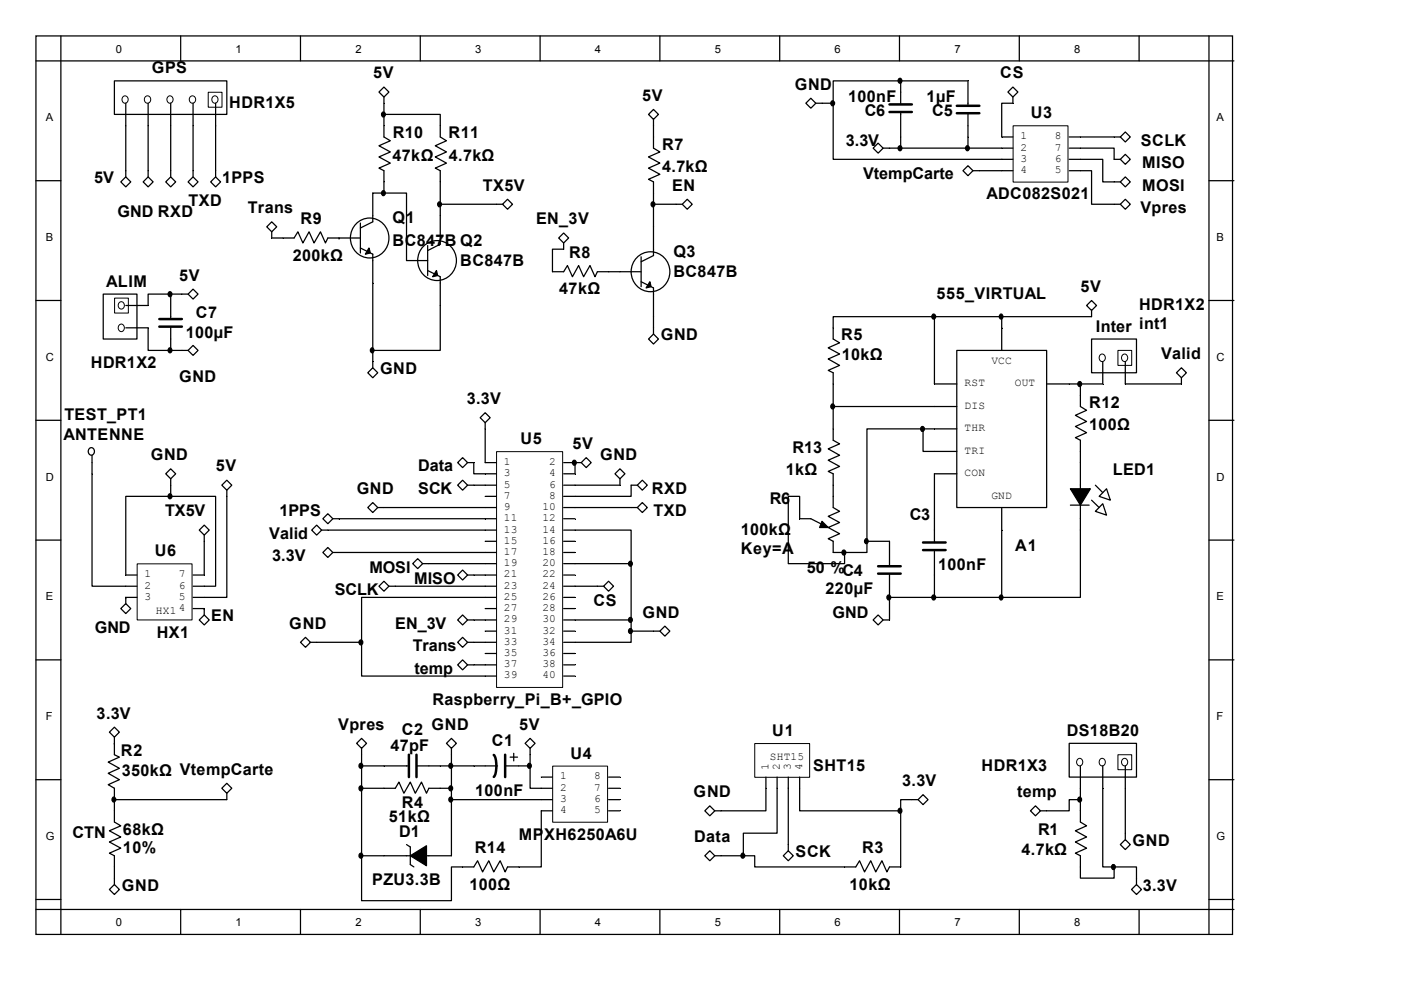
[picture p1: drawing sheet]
<svg xmlns="http://www.w3.org/2000/svg" width="297mm" height="210mm" viewBox="0 0 297 210" stroke-linecap="round" stroke-linejoin="round" font-family="sans-serif">
<g fill="none" stroke="#000" stroke-width=".26">
<path d="M7.6 7.6h253.7v190.5h-253.7zM7.6 12.9h254M12.9 7.6v190.5M24.3 17.1h23.8v7.2h-23.8zM38.3 7.6v5.3M63.7 7.6v5.3M80.3 19.5l1.1-1 1.1 1-1.1 1.1zM89.1 7.6v5.3M114.5 7.6v5.3M139.9 7.6v5.3M165.3 7.6v5.3M190.6 16.7a.47 .47 0 0 1 .6 .4 .47 .47 0 0 1-.6 .5 .61 .61 0 0 1 0-.9z"/>
<path d="M190.7 7.6v5.3M191 17.1h.1M191 17.1h-14.3v4.8M191 17.1h14.2v5.3M191 17.1v5M213.7 19.5l1.1-1 1 1-1 1.1zM216.1 7.6v5.3M241.5 7.6v5.3M256.3 7.6v190.5M7.6 38.3h5.3M25.6 38.6l1.1-1.1 1 1.1-1 1zM26.7 21.9v15.6"/>
<path d="M30.3 38.6l1.1-1.1 1.1 1.1-1.1 1zM31.4 21.9v15.6M35.1 38.6l1.1-1.1 1.1 1.1-1.1 1zM36.2 21.9v15.6M39.9 38.6l1-1.1 1.1 1.1-1.1 1zM40.9 21.9v15.6M44.7 38.6l1-1.1 1.1 1.1-1.1 1zM45.7 21.9v15.6M81.1 23.8a.48 .48 0 0 1 .6 .5 .48 .48 0 0 1-.6 .4 .65 .65 0 0 1 0-.9zM81.4 20.6v8.4l1.4 .8-2.5 1.1 2.5 1.3-2.5 1.1 2.5 1.3-2.5 1 1.1 .6v4.7M81.4 24.3h11.9v4.7l1.4 .8-2.4 1.1 2.4 1.3-2.4 1.1 2.4 1.3-2.4 1 1 .6v15.6l-2.6 1.3M137.5 24.3l1.1-1.1 1 1.1-1 1z"/>
<path d="M138.6 25.3v6.1l1.3 .8-2.4 1.1 2.4 1.3-2.4 1 2.4 1.4-2.4 1 1.1 .6v15.6l-2.7 1.3M171.9 20.8l1.1 1.1-1.1 1-1-1zM173 21.9h3.7M176.3 21.4a.48 .48 0 0 1 .7 .5 .48 .48 0 0 1-.7 .5 .65 .65 0 0 1 0-1zM176.7 21.9v11.9h38.1M186.2 30.4l1 1-1 1.1-1.1-1.1zM187.2 31.4h27.6M190.6 31a.48 .48 0 0 1 .6 .4 .48 .48 0 0 1-.6 .5 .62 .62 0 0 1 0-.9zM191 23.7v7.7M204.9 31a.48 .48 0 0 1 .6 .4 .48 .48 0 0 1-.6 .5 .65 .65 0 0 1 0-.9zM205.2 35.1l1.1 1.1-1.1 1.1-1-1.1zM205.2 24v7.4"/>
<path d="M206.3 36.2h8.5M214.8 20.6v1.3h-2.4v7.1h2.4M226.7 36.2h4.7v7.1h6.1M226.7 33.8h7.1v4.8h3.7M226.7 31.4h9.5v2.4h1.3M226.7 29h10.8M237.5 38.6l1.1-1.1 1 1.1-1 1zM237.5 33.8l1.1-1.1 1 1.1-1 1zM237.5 29l1.1-1 1 1-1 1.1zM256.3 38.3h5.3M56.6 48.1l1-1.1 1.1 1.1-1.1 1zM57.6 49.1v1.4h4.8l.8-1.4 1 2.4 1.3-2.4 1.1 2.4 1.3-2.4 1.1 2.4 .5-1h6.9"/>
<path d="M71.9 50.5h.1M75.7 47.2a4.2 4.2 0 0 1 6.4 1.6 4.2 4.2 0 0 1-3 5.8 4.2 4.2 0 0 1-4.5-2.4 4.2 4.2 0 0 1 1.1-5zM76.4 47.3v6.3M76.4 52.6l2.6 1.3v24.1M78.2 52.6l.3 1-1 .3zM81.1 40.5a.48 .48 0 0 1 .6 .5 .48 .48 0 0 1-.6 .4 .65 .65 0 0 1 0-.9zM81.4 40.9h4.8v14.3h4.5M81.4 40.9h-2.4v6.1l-2.6 1.3M90 52a4.2 4.2 0 0 1 5.7 .4 4.2 4.2 0 0 1 0 5.7 4.2 4.2 0 0 1-5.7 .4 4.3 4.3 0 0 1 0-6.5zM90.7 57.4l2.6 1.3v15.6h-14.3M90.7 52.1v6.3M92.5 57.4l.3 1-1.1 .3z"/>
<path d="M93 42.9a.48 .48 0 0 1 .6 .4 .48 .48 0 0 1-.6 .5 .65 .65 0 0 1 0-.9zM93.3 43.3h13.2M106.5 43.3l1.1-1.1 1.1 1.1-1.1 1.1zM118.4 50.5l1.1-1.1 1.1 1.1-1.1 1zM119.5 51.5v1.3h-2.4v4.8h2.4l.8-1.3 1.1 2.4 1.3-2.4 1 2.4 1.4-2.4 1 2.4 .6-1.1h9.2M135.3 54.4a4.2 4.2 0 0 1 5.6 .4 4.2 4.2 0 0 1 0 5.6 4.2 4.2 0 0 1-5.6 .5 4.3 4.3 0 0 1 0-6.5zM135.9 54.4v6.4M135.9 59.7l2.7 1.3v9.8M137.8 59.7l.2 1.1-1 .2zM138.2 42.9a.48 .48 0 0 1 .7 .4 .48 .48 0 0 1-.7 .5 .65 .65 0 0 1 0-.9zM138.6 43.3h6M145.7 42.2l1.1 1.1-1.1 1.1-1.1-1.1z"/>
<path d="M237.5 43.3l1.1-1.1 1 1.1-1 1.1zM7.6 63.7h5.3M21.9 62.4h7.1v9.5h-7.1zM26.7 69.5h4.7v4.8h4.8M35.8 73.8a.47 .47 0 0 1 .6 .5 .47 .47 0 0 1-.6 .4 .64 .64 0 0 1 0-.9zM35.8 61.9a.48 .48 0 0 1 .6 .5 .48 .48 0 0 1-.6 .4 .65 .65 0 0 1 0-.9zM36.2 62.4h-4.8v2.4h-4.7M36.2 74.3h.1M36.2 62.4h.1M36.2 62.4v5.2M36.2 69.3v5M36.2 62.4h3.7"/>
<path d="M36.2 74.3h3.7M40.9 61.3l1.1 1.1-1.1 1-1-1zM40.9 73.2l1.1 1.1-1.1 1.1-1-1.1zM78 79l1-1 1.1 1-1.1 1.1zM78.7 73.8a.47 .47 0 0 1 .6 .5 .47 .47 0 0 1-.6 .4 .64 .64 0 0 1 0-.9zM137.5 71.9l1.1-1.1 1 1.1-1 1zM197.8 66.7a.48 .48 0 0 1 .6 .4 .48 .48 0 0 1-.6 .5 .65 .65 0 0 1 0-.9zM198.1 67.1h-21.4v4.8l1.3 .8-2.4 1 2.4 1.4-2.4 1 2.4 1.4-2.4 1 1.1 .5v14.3l1.3 .8-2.4 1.1 2.4 1.3-2.4 1.1 2.4 1.3-2.4 1 1.1 .6v7.1l1.3 .8-2.4 1.1 2.4 1.3-2.4 1 2.4 1.4-2.4 1 1.1 .6v2.3h2.4M198.1 67.1v14.3h4.8M202.9 74.3h19v33.3h-19zM212.1 66.7a.47 .47 0 0 1 .5 .4 .47 .47 0 0 1-.5 .5 .65 .65 0 0 1 0-.9zM212.4 67.1v7.2"/>
<path d="M230.4 64.8l1-1.1 1.1 1.1-1.1 1zM231.4 71.9h9.6v7.1h-9.6zM231.4 65.8v1.3h-33.3M233.8 76.7v4.7h-11.9M238.6 76.7v4.7h11.9v-1.3M249.4 79l1.1-1 1 1-1 1.1zM256.3 63.7h5.3M7.6 89.1h5.3M18.9 95.1a.76 .76 0 0 1 1.1 .3 .76 .76 0 0 1-.4 1.1 .77 .77 0 0 1-.9-.4 .77 .77 0 0 1 .2-1zM19.5 96.5v27.8h9.5M98.1 97l1 1.1-1 1-1.1-1zM99.1 98.1h1.4v2.4h4.7"/>
<path d="M101.8 88.6l1.1-1.1 1 1.1-1 1zM102.9 89.6v8.5h2.3M119.5 98.1h3.7M121.6 97.6a.48 .48 0 0 1 .6 .5 .48 .48 0 0 1-.6 .5 .65 .65 0 0 1 0-1zM121.9 98.1v2.4h-2.4M123.2 98.1l1.1-1.1 1 1.1-1 1zM176.3 85.7a.48 .48 0 0 1 .7 .5 .48 .48 0 0 1-.7 .4 .65 .65 0 0 1 0-.9zM176.7 86.2h26.2M195.4 90.5a.48 .48 0 0 1 .6 .4 .48 .48 0 0 1-.6 .5 .65 .65 0 0 1 0-.9zM195.7 90.9v4.8h7.2M195.7 90.9h-11.9v23.9M195.7 90.9h7.2"/>
<path d="M228.7 81a.48 .48 0 0 1 .6 .4 .48 .48 0 0 1-.6 .5 .62 .62 0 0 1 0-.9zM229.1 81.4v4.8l1.3 .8-2.4 1.1 2.4 1.3-2.4 1 2.4 1.3-2.4 1.1 1.1 .5v33.4h-16.7M256.3 89.1h5.3M7.6 114.5h5.3M35.1 100.5l1.1-1.1 1.1 1.1-1.1 1zM35.8 104.8a.48 .48 0 0 1 .6 .4 .48 .48 0 0 1-.6 .5 .65 .65 0 0 1 0-.9zM36.2 105.2h9.5v19.1h-4.8M36.2 105.2h-9.5v16.7h2.3M36.2 101.5v3.7M43.3 111.3l1.1 1.1-1.1 1.1-1.1-1.1zM43.3 113.5v8.4h-2.4M48.1 101.8l1 1.1-1 1-1.1-1z"/>
<path d="M48.1 103.9v22.8h-7.2M67.1 111.3l1.1 1.1-1.1 1.1-1-1.1zM68.2 112.4h37M69.5 108.9l1.1 1.1-1.1 1-1.1-1zM69.5 116.1l1.1 1-1.1 1.1-1.1-1.1zM70.6 110h34.6M70.6 117.1h34.6M78 107.6l1-1 1.1 1-1.1 1.1zM80.1 107.6h25.1M88.6 118.4l1 1.1-1 1.1-1.1-1.1zM89.6 119.5h15.6M98.1 101.8l1 1.1-1 1-1.1-1z"/>
<path d="M99.1 102.9h6.1M102.9 105.2h2.3M102.9 114.8h2.3M119.5 112.4h14.3v7.1M119.5 107.6h15.6M119.5 110h2.4M119.5 114.8h2.4M119.5 117.1h2.4M119.5 119.5h14.3M130.4 100.5l1-1.1 1.1 1.1-1.1 1zM131.4 101.5v1.4h-11.9M133.5 119.1a.48 .48 0 0 1 .6 .4 .48 .48 0 0 1-.6 .5 .62 .62 0 0 1 0-.9z"/>
<path d="M133.8 119.5v14.3M135.1 102.9h-1.3v2.3h-14.3M136.2 101.8l1 1.1-1 1-1.1-1zM136.2 106.6l1 1-1 1.1-1.1-1.1zM174.3 110.5l1.3 1.3h-1.8zM175.6 111.8l-3.7-1.8h-2.4v-4.8h-2.4v14.3h12v-2.4M178.7 116.7a.48 .48 0 0 1 .6 .5 .48 .48 0 0 1-.6 .4 .65 .65 0 0 1 0-.9zM183.5 114.3a.47 .47 0 0 1 .6 .4 .47 .47 0 0 1-.6 .5 .65 .65 0 0 1 0-.9zM183.8 114.8v2.3h-4.7M183.8 114.8h4.8v5.3M198.1 116.6v10.1M202.9 100.5h-4.8v14.5"/>
<path d="M212.4 107.6v19.1M226.9 103.6h4.3l-2.1 3.5zM226.9 107.1h4M231.4 106l1.6 1.6M232.2 102.9l1.6 1.5M233.8 106.8l.8 2.4-2.4-.8zM234.6 103.6l.8 2.4-2.4-.8zM256.3 114.5h5.3M7.6 139.9h5.3M25.6 129l1.1-1 1 1-1 1.1zM26.7 126.7h.1M26.7 126.7v1.3"/>
<path d="M26.7 126.7h2.3M40.9 129h2.4M43.3 130.4l1.1 1-1.1 1.1-1.1-1.1zM43.3 129h.1M43.3 129v1.4M64.8 135.1l1 1.1-1 1-1.1-1zM65.8 136.2h10.9M76.3 135.7a.48 .48 0 0 1 .6 .5 .48 .48 0 0 1-.6 .5 .62 .62 0 0 1 0-1zM76.7 136.2v7.1h28.5M80.3 124.3l1.1-1.1 1.1 1.1-1.1 1zM82.5 124.3h22.7M98.1 135.1l1 1.1-1 1-1.1-1z"/>
<path d="M98.1 120.9l1 1-1 1.1-1.1-1.1zM98.1 130.4l1 1-1 1.1-1.1-1.1zM98.1 139.9l1 1.1-1 1-1.1-1zM99.1 121.9h6.1M99.1 131.4h6.1M99.1 136.2h6.1M102.9 129h2.3M102.9 133.8h2.3M102.9 138.6h2.3M105.2 126.7h-28.5v9.5M119.5 121.9h2.4M119.5 124.3h8.5"/>
<path d="M119.5 126.7h2.4M119.5 129h2.4M119.5 131.4h14.3M119.5 133.8h2.4M119.5 138.6h2.4M128 124.3l1-1.1 1.1 1.1-1.1 1zM133.5 133.3a.48 .48 0 0 1 .6 .5 .48 .48 0 0 1-.6 .5 .62 .62 0 0 1 0-1zM133.5 131a.47 .47 0 0 1 .6 .4 .47 .47 0 0 1-.6 .5 .61 .61 0 0 1 0-.9zM133.8 133.8v2.4h-14.3M133.8 133.8h6.1M139.9 133.8l1.1-1 1 1-1 1.1zM186.2 130.4l1 1-1 1.1-1.1-1.1z"/>
<path d="M188.2 126.2a.48 .48 0 0 1 .6 .5 .48 .48 0 0 1-.6 .4 .65 .65 0 0 1 0-.9zM188.6 126.7h23.8M188.6 121.6v9.8h-1.4M197.8 126.2a.48 .48 0 0 1 .6 .5 .48 .48 0 0 1-.6 .4 .65 .65 0 0 1 0-.9zM212.1 126.2a.47 .47 0 0 1 .5 .5 .47 .47 0 0 1-.5 .4 .65 .65 0 0 1 0-.9zM256.3 139.9h5.3M23.2 155.2l1.1-1 1 1-1 1.1zM24.3 156.3v3.7l1 .5-2.4 1.1 2.4 1.3-2.4 1.1 2.4 1.3-2.4 1.1 1.4 .7v7.2l1.3 .8-2.4 1 2.4 1.4-2.4 1 2.4 1.3-2.4 1.1 1.1 .5v6.1M24.3 157.6h.1M75.6 157.6l1.1-1.1 1 1.1-1 1.1zM76.7 158.7v22.7M94.7 157.6l1-1.1 1.1 1.1-1.1 1.1z"/>
<path d="M95.7 158.7v22.7h-19M99.1 141h6.1M108.9 159.7v1.6M111.3 157.6l1.1-1.1 1 1.1-1 1.1zM112.4 158.7v3.7M119.5 141h2.4M119.5 143.3h2.4M226.7 157.6h14.3v7.2h-14.3zM7.6 165.3h5.3M23.9 169.1a.47 .47 0 0 1 .7 .4 .47 .47 0 0 1-.7 .5 .64 .64 0 0 1 0-.9zM47 167.1l1.1-1 1 1-1 1.1zM48.1 168.2v1.3h-23.8"/>
<path d="M76.3 161.9a.48 .48 0 0 1 .6 .5 .48 .48 0 0 1-.6 .4 .62 .62 0 0 1 0-.9zM76.3 166.7a.48 .48 0 0 1 .6 .4 .48 .48 0 0 1-.6 .5 .62 .62 0 0 1 0-.9zM76.7 167.1h7.1l.8-1.3 1 2.4 1.4-2.4 1 2.4 1.4-2.4 1 2.4 .5-1.1h4.8M76.7 162.4h10M86.2 179.1l.8 .5v3.7l.8 .5M88.3 162.4h17.2M95.4 161.9a.48 .48 0 0 1 .6 .5 .48 .48 0 0 1-.6 .4 .62 .62 0 0 1 0-.9zM95.4 166.7a.48 .48 0 0 1 .6 .4 .48 .48 0 0 1-.6 .5 .62 .62 0 0 1 0-.9zM95.4 169.1a.47 .47 0 0 1 .6 .4 .47 .47 0 0 1-.6 .5 .61 .61 0 0 1 0-.9zM95.7 169.5h21.4M107.1 162.4h5.3M108.2 160.5h1.5"/>
<path d="M112 161.9a.48 .48 0 0 1 .6 .5 .48 .48 0 0 1-.6 .4 .65 .65 0 0 1 0-.9zM112.4 162.4v4.7h4.7M112.4 162.4h.1M114.8 164.8h2.3M117.1 171.9h-2.3v11.9h-7.2l-.5 1.1-1.1-2.4-1.3 2.4-1.1-2.4-1.3 2.4-1-2.4-.8 1.3h-4.8v7.2h-19v-9.6M129 164.8h2.4M129 167.1h2.4M129 169.5h2.4M129 171.9h2.4M150.5 170.9l1 1-1 1.1-1.1-1.1zM162.4 164.8v7.1h-10.9M164.8 164.8v11.9h-7.2v4.7"/>
<path d="M167.1 164.8v15.6M169.5 164.8v7.1h21.5M190.6 171.4a.48 .48 0 0 1 .6 .5 .48 .48 0 0 1-.6 .5 .62 .62 0 0 1 0-1zM191 171.9v11.9h-2.4l-.6 1.1-1-2.4-1.3 2.4-1.1-2.4-1.3 2.4-1.1-2.4-.8 1.3h-21.4v-2.4h-2.4M194.6 169.5l1.1-1 1.1 1-1.1 1.1zM194.6 169.5h-3.6v2.4M219.5 170.9l1.1 1-1.1 1.1-1-1.1zM228.7 169.1a.47 .47 0 0 1 .6 .4 .47 .47 0 0 1-.6 .5 .61 .61 0 0 1 0-.9zM229.1 162.4v11.9l1.3 .8-2.4 1 2.4 1.4-2.4 1 2.4 1.3-2.4 1.1 1.1 .5v4.8h7.1v-2.4M229.1 169.5h-2.4v2.4h-6.1M233.8 162.4v21.4h2.4M237.5 179.1l1.1-1.1 1 1.1-1 1z"/>
<path d="M238.6 162.4v15.6M256.3 165.3h5.3M7.6 190.7h5.3M7.6 192.8h254M23.2 188.6l1.1-1.1 1 1.1-1 1.1zM38.3 192.8v5.3M63.7 192.8v5.3M76.3 181a.48 .48 0 0 1 .6 .4 .48 .48 0 0 1-.6 .5 .62 .62 0 0 1 0-.9zM87 181.4l3.4-2.1v4.3zM89.1 192.8v5.3M114.5 192.8v5.3M139.9 192.8v5.3"/>
<path d="M150.5 180.4l1 1-1 1.1-1.1-1.1zM151.5 181.4h6.1M157.3 181a.48 .48 0 0 1 .6 .4 .48 .48 0 0 1-.6 .5 .65 .65 0 0 1 0-.9zM165.3 192.8v5.3M166.1 181.4l1-1 1.1 1-1.1 1.1zM190.7 192.8v5.3M216.1 192.8v5.3M235.9 183.4a.48 .48 0 0 1 .6 .4 .48 .48 0 0 1-.6 .5 .65 .65 0 0 1 0-.9zM236.2 183.8h4.8v3.7M239.9 188.6l1.1-1.1 1 1.1-1 1.1zM241.5 192.8v5.3M256.3 190.7h5.3"/>
</g>
<g fill="none" stroke="#000" stroke-width=".21">
<path d="M44.2 19.6h2.9v3.1h-2.9zM26.1 20.5a.7 .7 0 0 1 .9 .1 .7 .7 0 0 1 0 1 .7 .7 0 0 1-.9 .1 .91 .91 0 0 1 0-1.2zM35.6 20.5a.7 .7 0 0 1 .9 .1 .7 .7 0 0 1 0 1 .7 .7 0 0 1-.9 .1 .91 .91 0 0 1 0-1.2zM45.1 20.5a.7 .7 0 0 1 .9 .1 .7 .7 0 0 1 0 1 .7 .7 0 0 1-.9 .1 .91 .91 0 0 1 0-1.2zM214.8 26.7h11.6v11.9h-11.6zM24.3 63.2h2.9v3.2h-2.9zM25.3 64.2a.7 .7 0 0 1 .9 .1 .7 .7 0 0 1 0 .9 .7 .7 0 0 1-.9 .1 .89 .89 0 0 1 0-1.1zM25.3 69a.75 .75 0 0 1 1.1 .2 .75 .75 0 0 1-.4 1 .77 .77 0 0 1-.9-.3 .77 .77 0 0 1 .2-.9zM233.2 75.3a.75 .75 0 0 1 1.1 .2 .75 .75 0 0 1-.4 1.1 .77 .77 0 0 1-.8-.4 .77 .77 0 0 1 .1-.9zM237 74.3h2.9v3.2h-2.9zM238 75.3a.75 .75 0 0 1 1.1 .2 .75 .75 0 0 1-.4 1.1 .77 .77 0 0 1-.9-.4 .77 .77 0 0 1 .2-.9zM105.3 95.8h14v50h-14z"/>
<path d="M29.1 119.5h11.6v11.9h-11.6zM160 157.6h11.7v7.2h-11.7zM117.2 162.4h11.6v11.9h-11.6zM228.5 161a.75 .75 0 0 1 1.1 .3 .75 .75 0 0 1-.4 1 .77 .77 0 0 1-.9-.3 .77 .77 0 0 1 .2-1zM233.2 161a.75 .75 0 0 1 1.1 .2 .75 .75 0 0 1-.4 1.1 .77 .77 0 0 1-.8-.3 .77 .77 0 0 1 .1-1zM237 160h2.9v3.2h-2.9zM238 161a.75 .75 0 0 1 1.1 .3 .75 .75 0 0 1-.4 1 .77 .77 0 0 1-.9-.3 .77 .77 0 0 1 .2-1z"/>
<circle cx="31.2" cy="21.1" r=".73"/>
<circle cx="40.8" cy="21.1" r=".73"/>
</g>
<g fill="#000">
<path d="M78.2 52.6l.3 1-1 .3zM92.5 57.4l.3 1-1.1 .3zM137.8 59.7l.2 1.1-1 .2zM174.3 110.5l1.3 1.3h-1.8zM226.9 103.6h4.3l-2.1 3.5zM87 181.4l3.4-2.1v4.3z"/>
<path d="M190.6 16.7a.47 .47 0 0 1 .6 .4 .47 .47 0 0 1-.6 .5 .61 .61 0 0 1 0-.9z" fill-rule="evenodd"/>
<path d="M81.1 23.8a.48 .48 0 0 1 .6 .5 .48 .48 0 0 1-.6 .4 .65 .65 0 0 1 0-.9z" fill-rule="evenodd"/>
<path d="M176.3 21.4a.48 .48 0 0 1 .7 .5 .48 .48 0 0 1-.7 .5 .65 .65 0 0 1 0-1z" fill-rule="evenodd"/>
<path d="M190.6 31a.48 .48 0 0 1 .6 .4 .48 .48 0 0 1-.6 .5 .62 .62 0 0 1 0-.9z" fill-rule="evenodd"/>
<path d="M204.9 31a.48 .48 0 0 1 .6 .4 .48 .48 0 0 1-.6 .5 .65 .65 0 0 1 0-.9z" fill-rule="evenodd"/>
<path d="M81.1 40.5a.48 .48 0 0 1 .6 .5 .48 .48 0 0 1-.6 .4 .65 .65 0 0 1 0-.9z" fill-rule="evenodd"/>
<path d="M93 42.9a.48 .48 0 0 1 .6 .4 .48 .48 0 0 1-.6 .5 .65 .65 0 0 1 0-.9z" fill-rule="evenodd"/>
<path d="M138.2 42.9a.48 .48 0 0 1 .7 .4 .48 .48 0 0 1-.7 .5 .65 .65 0 0 1 0-.9z" fill-rule="evenodd"/>
<path d="M35.8 73.8a.47 .47 0 0 1 .6 .5 .47 .47 0 0 1-.6 .4 .64 .64 0 0 1 0-.9z" fill-rule="evenodd"/>
<path d="M35.8 61.9a.48 .48 0 0 1 .6 .5 .48 .48 0 0 1-.6 .4 .65 .65 0 0 1 0-.9z" fill-rule="evenodd"/>
<path d="M78.7 73.8a.47 .47 0 0 1 .6 .5 .47 .47 0 0 1-.6 .4 .64 .64 0 0 1 0-.9z" fill-rule="evenodd"/>
<path d="M197.8 66.7a.48 .48 0 0 1 .6 .4 .48 .48 0 0 1-.6 .5 .65 .65 0 0 1 0-.9z" fill-rule="evenodd"/>
<path d="M212.1 66.7a.47 .47 0 0 1 .5 .4 .47 .47 0 0 1-.5 .5 .65 .65 0 0 1 0-.9z" fill-rule="evenodd"/>
<path d="M121.6 97.6a.48 .48 0 0 1 .6 .5 .48 .48 0 0 1-.6 .5 .65 .65 0 0 1 0-1z" fill-rule="evenodd"/>
<path d="M176.3 85.7a.48 .48 0 0 1 .7 .5 .48 .48 0 0 1-.7 .4 .65 .65 0 0 1 0-.9z" fill-rule="evenodd"/>
<path d="M195.4 90.5a.48 .48 0 0 1 .6 .4 .48 .48 0 0 1-.6 .5 .65 .65 0 0 1 0-.9z" fill-rule="evenodd"/>
<path d="M228.7 81a.48 .48 0 0 1 .6 .4 .48 .48 0 0 1-.6 .5 .62 .62 0 0 1 0-.9z" fill-rule="evenodd"/>
<path d="M35.8 104.8a.48 .48 0 0 1 .6 .4 .48 .48 0 0 1-.6 .5 .65 .65 0 0 1 0-.9z" fill-rule="evenodd"/>
<path d="M133.5 119.1a.48 .48 0 0 1 .6 .4 .48 .48 0 0 1-.6 .5 .62 .62 0 0 1 0-.9z" fill-rule="evenodd"/>
<path d="M178.7 116.7a.48 .48 0 0 1 .6 .5 .48 .48 0 0 1-.6 .4 .65 .65 0 0 1 0-.9z" fill-rule="evenodd"/>
<path d="M183.5 114.3a.47 .47 0 0 1 .6 .4 .47 .47 0 0 1-.6 .5 .65 .65 0 0 1 0-.9z" fill-rule="evenodd"/>
<path d="M76.3 135.7a.48 .48 0 0 1 .6 .5 .48 .48 0 0 1-.6 .5 .62 .62 0 0 1 0-1z" fill-rule="evenodd"/>
<path d="M133.5 133.3a.48 .48 0 0 1 .6 .5 .48 .48 0 0 1-.6 .5 .62 .62 0 0 1 0-1z" fill-rule="evenodd"/>
<path d="M133.5 131a.47 .47 0 0 1 .6 .4 .47 .47 0 0 1-.6 .5 .61 .61 0 0 1 0-.9z" fill-rule="evenodd"/>
<path d="M188.2 126.2a.48 .48 0 0 1 .6 .5 .48 .48 0 0 1-.6 .4 .65 .65 0 0 1 0-.9z" fill-rule="evenodd"/>
<path d="M197.8 126.2a.48 .48 0 0 1 .6 .5 .48 .48 0 0 1-.6 .4 .65 .65 0 0 1 0-.9z" fill-rule="evenodd"/>
<path d="M212.1 126.2a.47 .47 0 0 1 .5 .5 .47 .47 0 0 1-.5 .4 .65 .65 0 0 1 0-.9z" fill-rule="evenodd"/>
<path d="M23.9 169.1a.47 .47 0 0 1 .7 .4 .47 .47 0 0 1-.7 .5 .64 .64 0 0 1 0-.9z" fill-rule="evenodd"/>
<path d="M76.3 161.9a.48 .48 0 0 1 .6 .5 .48 .48 0 0 1-.6 .4 .62 .62 0 0 1 0-.9z" fill-rule="evenodd"/>
<path d="M76.3 166.7a.48 .48 0 0 1 .6 .4 .48 .48 0 0 1-.6 .5 .62 .62 0 0 1 0-.9z" fill-rule="evenodd"/>
<path d="M95.4 161.9a.48 .48 0 0 1 .6 .5 .48 .48 0 0 1-.6 .4 .62 .62 0 0 1 0-.9z" fill-rule="evenodd"/>
<path d="M95.4 166.7a.48 .48 0 0 1 .6 .4 .48 .48 0 0 1-.6 .5 .62 .62 0 0 1 0-.9z" fill-rule="evenodd"/>
<path d="M95.4 169.1a.47 .47 0 0 1 .6 .4 .47 .47 0 0 1-.6 .5 .61 .61 0 0 1 0-.9z" fill-rule="evenodd"/>
<path d="M112 161.9a.48 .48 0 0 1 .6 .5 .48 .48 0 0 1-.6 .4 .65 .65 0 0 1 0-.9z" fill-rule="evenodd"/>
<path d="M190.6 171.4a.48 .48 0 0 1 .6 .5 .48 .48 0 0 1-.6 .5 .62 .62 0 0 1 0-1z" fill-rule="evenodd"/>
<path d="M228.7 169.1a.47 .47 0 0 1 .6 .4 .47 .47 0 0 1-.6 .5 .61 .61 0 0 1 0-.9z" fill-rule="evenodd"/>
<path d="M76.3 181a.48 .48 0 0 1 .6 .4 .48 .48 0 0 1-.6 .5 .62 .62 0 0 1 0-.9z" fill-rule="evenodd"/>
<path d="M157.3 181a.48 .48 0 0 1 .6 .4 .48 .48 0 0 1-.6 .5 .65 .65 0 0 1 0-.9z" fill-rule="evenodd"/>
<path d="M235.9 183.4a.48 .48 0 0 1 .6 .4 .48 .48 0 0 1-.6 .5 .65 .65 0 0 1 0-.9z" fill-rule="evenodd"/>
</g>
<g fill="none" stroke="#000" stroke-width=".53">
<path d="M188.6 23.7h4.7M188.6 22.1h4.7M202.9 22.4h4.7M202.9 24h4.7M33.8 67.6h4.8M33.8 69.3h4.8M195.7 116.6h4.8M195.7 115h4.8M186.2 120.1h4.8M186.2 121.6h4.8M86.7 160v4.8M88.3 160v4.8"/>
<path d="M104.7 160.1a5.2 5.2 0 0 1 0 4.6M107.1 160v4.8"/>
</g>
<g font-size="3.4">
<text x="32.2" y="15.6">GPS</text>
<text x="79.1" y="16.6">5V</text>
<text x="212.1" y="16.6">CS</text>
<text x="48.6" y="23">HDR1X5</text>
<text x="136.2" y="21.4">5V</text>
<text x="168.5" y="19">GND</text>
<text x="179.8" y="21.6">100nF</text>
<text x="196.5" y="21.6">1µF</text>
<text x="83.3" y="29.3">R10</text>
<text x="95.1" y="29.3">R11</text>
<text x="183.3" y="24.6">C6</text>
<text x="197.7" y="24.6">C5</text>
<text x="218.6" y="25.1">U3</text>
<text x="83.2" y="34.1">47kΩ</text>
<text x="95.2" y="34.1">4.7kΩ</text>
<text x="140.4" y="31.7">R7</text>
<text x="179.3" y="30.9">3.3V</text>
<text x="241.9" y="30.9">SCLK</text>
<text x="242.2" y="35.7">MISO</text>
<text x="19.9" y="38.9">5V</text>
<text x="47.1" y="38.9">1PPS</text>
<text x="102.4" y="40.4">TX5V</text>
<text x="140.4" y="36.4">4.7kΩ</text>
<text x="142.5" y="40.4">EN</text>
<text x="183" y="38.1">VtempCarte</text>
<text x="242.2" y="40.4">MOSI</text>
<text x="24.9" y="46">GND RXD</text>
<text x="40" y="43.6">TXD</text>
<text x="52.5" y="45.2">Trans</text>
<text x="63.7" y="47.6">R9</text>
<text x="83.2" y="47.3">Q1</text>
<text x="113.7" y="47.6">EN_3V</text>
<text x="209.2" y="42.3">ADC082S021</text>
<text x="241.8" y="45.2">Vpres</text>
<text x="83.2" y="52.1">BC847B Q2</text>
<text x="38" y="59.5">5V</text>
<text x="62.1" y="55.2">200kΩ</text>
<text x="97.6" y="56.3">BC847B</text>
<text x="120.7" y="54.7">R8</text>
<text x="142.8" y="54.4">Q3</text>
<text x="142.8" y="58.7">BC847B</text>
<text x="22.5" y="60.8">ALIM</text>
<text x="118.6" y="62.4">47kΩ</text>
<text x="198.6" y="63.5">555_VIRTUAL</text>
<text x="229.1" y="61.8">5V</text>
<text x="241.5" y="65.8">HDR1X2</text>
<text x="39.4" y="71.7">100µF</text>
<text x="41.5" y="67.4">C7</text>
<text x="232.4" y="70.3">Inter int1</text>
<text x="140.1" y="72.2">GND</text>
<text x="178.3" y="72.2">R5</text>
<text x="178.5" y="76.4">10kΩ</text>
<text x="246.2" y="76.2">Valid</text>
<text x="19.3" y="78">HDR1X2</text>
<text x="38" y="80.9">GND</text>
<text x="80.6" y="79.3">GND</text>
<text x="13.7" y="89.1">TEST_PT1</text>
<text x="99" y="85.7">3.3V</text>
<text x="230.9" y="86.5">R12</text>
<text x="13.5" y="93.3">ANTENNE</text>
<text x="110.4" y="94.1">U5</text>
<text x="121.4" y="95.2">5V</text>
<text x="230.9" y="91.2">100Ω</text>
<text x="32" y="97.6">GND</text>
<text x="45.8" y="99.9">5V</text>
<text x="88.7" y="99.9">Data</text>
<text x="127.3" y="97.6">GND</text>
<text x="166.6" y="100.8">1kΩ</text>
<text x="168" y="96">R13</text>
<text x="235.9" y="100.8">LED1</text>
<text x="75.6" y="104.7">GND</text>
<text x="88.7" y="104.7">SCK</text>
<text x="138.2" y="104.7">RXD</text>
<text x="163.2" y="106.8">R6</text>
<text x="35" y="109.5">TX5V</text>
<text x="59.3" y="109.5">1PPS</text>
<text x="138.6" y="109.5">TXD</text>
<text x="157.1" y="113.5">100kΩ</text>
<text x="192.9" y="110.3">C3</text>
<text x="32.8" y="117.9">U6</text>
<text x="57.1" y="114.3">Valid</text>
<text x="57.7" y="119">3.3V</text>
<text x="157.1" y="117.4">Key=A</text>
<text x="215.3" y="116.9">A1</text>
<text x="78.3" y="121.4">MOSI</text>
<text x="87.8" y="123.8">MISO</text>
<text x="171.1" y="121.4">50 %C4</text>
<text x="175" y="125.9">220µF</text>
<text x="198.9" y="120.9">100nF</text>
<text x="44.7" y="131.7">EN</text>
<text x="71" y="126.2">SCLK</text>
<text x="125.8" y="128.5">CS</text>
<text x="136.2" y="130.9">GND</text>
<text x="176.5" y="130.9">GND</text>
<text x="20.1" y="134.1">GND</text>
<text x="33.2" y="135.2">HX1</text>
<text x="61.3" y="133.3">GND</text>
<text x="83.8" y="133.3">EN_3V</text>
<text x="87.5" y="138">Trans</text>
<text x="87.9" y="142.8">temp</text>
<text x="91.7" y="149.4">Raspberry_Pi_B+_GPIO</text>
<text x="20.5" y="152.4">3.3V</text>
<text x="71.7" y="154.7">Vpres</text>
<text x="85.2" y="155.8">C2</text>
<text x="91.5" y="154.7">GND</text>
<text x="110.1" y="154.7">5V</text>
<text x="25.7" y="160.3">R2</text>
<text x="82.8" y="159.2">47pF</text>
<text x="104.3" y="158.2">C1</text>
<text x="120.9" y="160.8">U4</text>
<text x="163.7" y="156">U1</text>
<text x="226.2" y="156">DS18B20</text>
<text x="25.8" y="164.5">350kΩ VtempCarte</text>
<text x="172.4" y="163.4">SHT15</text>
<text x="191.3" y="166.6">3.3V</text>
<text x="208.1" y="163.4">HDR1X3</text>
<text x="85.2" y="171.4">R4</text>
<text x="100.8" y="168.7">100nF</text>
<text x="147.1" y="169">GND</text>
<text x="215.6" y="169">temp</text>
<text x="15.4" y="177.8">CTN</text>
<text x="26.1" y="177">68kΩ</text>
<text x="82.5" y="174.3">51kΩ</text>
<text x="84.6" y="177.5">D1</text>
<text x="110" y="178">MPXH6250A6U</text>
<text x="147.2" y="178.6">Data</text>
<text x="220.1" y="177">R1</text>
<text x="240.1" y="179.3">GND</text>
<text x="26.1" y="180.9">10%</text>
<text x="100.7" y="180.9">R14</text>
<text x="168.7" y="181.7">SCK</text>
<text x="182.8" y="180.9">R3</text>
<text x="216.6" y="181.2">4.7kΩ</text>
<text x="25.9" y="188.8">GND</text>
<text x="78.9" y="187.5">PZU3.3B</text>
<text x="99.5" y="188.6">100Ω</text>
<text x="180.1" y="188.6">10kΩ</text>
<text x="242.3" y="188.8">3.3V</text>
</g>
<g font-size="2.4">
<text x="24.6" y="11.1">0</text>
<text x="50" y="11.1">1</text>
<text x="75.4" y="11.1">2</text>
<text x="100.8" y="11.1">3</text>
<text x="126.2" y="11.1">4</text>
<text x="151.6" y="11.1">5</text>
<text x="177" y="11.1">6</text>
<text x="202.4" y="11.1">7</text>
<text x="227.8" y="11.1">8</text>
<text x="9.7" y="25.7">A</text>
<text x="216.4" y="29.5">1</text>
<text x="223.6" y="29.5">8</text>
<text x="257.9" y="25.7">A</text>
<text x="216.4" y="31.9">2</text>
<text x="216.4" y="34.3">3</text>
<text x="223.6" y="34.3">6</text>
<text x="223.6" y="31.9">7</text>
<text x="216.4" y="36.7">4</text>
<text x="223.6" y="36.7">5</text>
<text x="9.7" y="51.1">B</text>
<text x="257.9" y="51.1">B</text>
<text x="9.7" y="76.5">C</text>
<text x="210.2" y="77.1">VCC</text>
<text x="257.9" y="76.5">C</text>
<text x="204.5" y="81.9">RST</text>
<text x="215.1" y="81.9">OUT</text>
<text x="204.5" y="86.7">DIS</text>
<text x="204.5" y="91.4">THR</text>
<text x="9.7" y="101.9">D</text>
<text x="106.8" y="98.6">1</text>
<text x="106.8" y="101">3</text>
<text x="116.5" y="98.6">2</text>
<text x="116.5" y="101">4</text>
<text x="204.5" y="101">CON</text>
<text x="204.5" y="96.2">TRI</text>
<text x="257.9" y="101.9">D</text>
<text x="106.8" y="103.4">5</text>
<text x="106.8" y="105.7">7</text>
<text x="116.5" y="103.4">6</text>
<text x="116.5" y="105.7">8</text>
<text x="210.2" y="105.8">GND</text>
<text x="106.8" y="108.1">9</text>
<text x="106.8" y="110.5">11</text>
<text x="106.8" y="112.9">13</text>
<text x="115" y="108.1">10</text>
<text x="115" y="110.5">12</text>
<text x="115" y="112.9">14</text>
<text x="106.8" y="115.3">15</text>
<text x="106.8" y="117.6">17</text>
<text x="115" y="115.3">16</text>
<text x="115" y="117.6">18</text>
<text x="30.6" y="122.4">1</text>
<text x="30.6" y="124.8">2</text>
<text x="37.9" y="124.8">6</text>
<text x="37.9" y="122.4">7</text>
<text x="106.8" y="120">19</text>
<text x="106.8" y="122.4">21</text>
<text x="106.8" y="124.8">23</text>
<text x="115" y="120">20</text>
<text x="115" y="122.4">22</text>
<text x="115" y="124.8">24</text>
<text x="9.7" y="127.3">E</text>
<text x="30.6" y="127.2">3</text>
<text x="33" y="130.3">HX1</text>
<text x="37.9" y="129.5">4</text>
<text x="37.9" y="127.2">5</text>
<text x="106.8" y="127.2">25</text>
<text x="106.8" y="129.5">27</text>
<text x="106.8" y="132">29</text>
<text x="115" y="127.2">26</text>
<text x="115" y="129.5">28</text>
<text x="115" y="132">30</text>
<text x="257.9" y="127.3">E</text>
<text x="106.8" y="134.3">31</text>
<text x="106.8" y="136.7">33</text>
<text x="115" y="134.3">32</text>
<text x="115" y="136.7">34</text>
<text x="106.8" y="139.1">35</text>
<text x="106.8" y="141.5">37</text>
<text x="106.8" y="143.8">39</text>
<text x="115" y="139.1">36</text>
<text x="115" y="141.5">38</text>
<text x="115" y="143.8">40</text>
<text x="9.7" y="152.7">F</text>
<text x="257.9" y="152.7">F</text>
<text x="163.2" y="161.2">SHT15</text>
<text x="118.7" y="165.3">1</text>
<text x="118.7" y="167.6">2</text>
<text x="126" y="167.6">7</text>
<text x="126" y="165.3">8</text>
<text x="162.9" y="163.2" transform="rotate(-90 162.9 163.2)">1</text>
<text x="165.3" y="163.2" transform="rotate(-90 165.3 163.2)">2</text>
<text x="167.7" y="163.2" transform="rotate(-90 167.7 163.2)">3</text>
<text x="170" y="163.2" transform="rotate(-90 170 163.2)">4</text>
<text x="118.7" y="170.1">3</text>
<text x="118.7" y="172.4">4</text>
<text x="126" y="172.4">5</text>
<text x="126" y="170.1">6</text>
<text x="9.7" y="178.1">G</text>
<text x="257.9" y="178.1">G</text>
<text x="24.6" y="196.3">0</text>
<text x="50" y="196.3">1</text>
<text x="75.4" y="196.3">2</text>
<text x="100.8" y="196.3">3</text>
<text x="126.2" y="196.3">4</text>
<text x="151.6" y="196.3">5</text>
<text x="177" y="196.3">6</text>
<text x="202.4" y="196.3">7</text>
<text x="227.8" y="196.3">8</text>
</g>
</svg>
